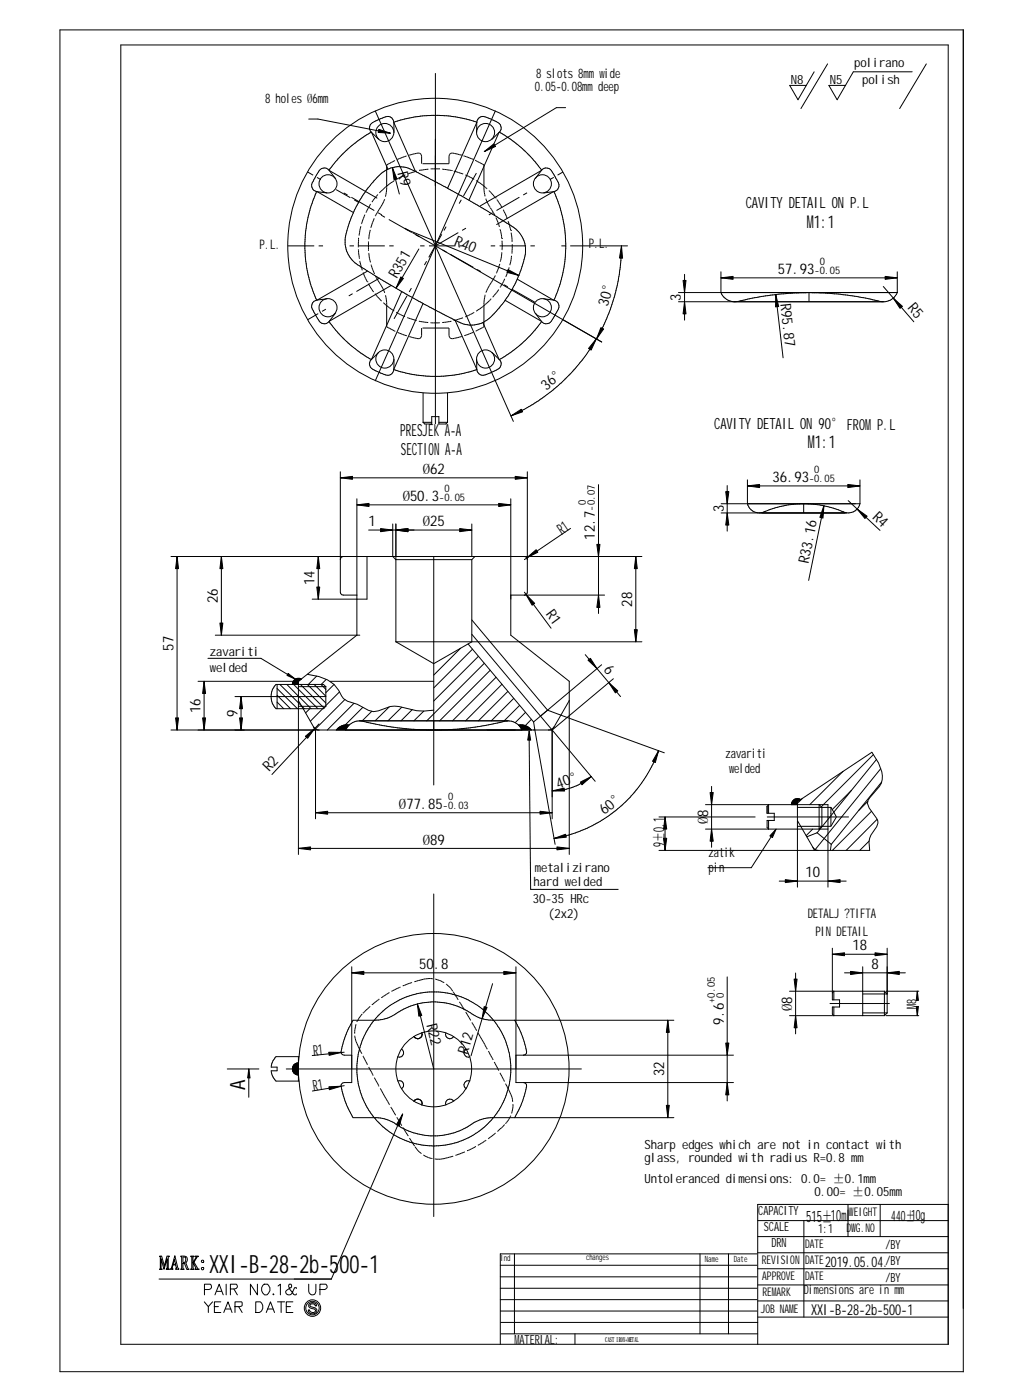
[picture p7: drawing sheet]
<svg xmlns="http://www.w3.org/2000/svg" width="235mm" height="322mm" viewBox="0 0 235 322" stroke-linecap="round" stroke-linejoin="round" font-family="sans-serif">
<g fill="none" stroke="#000" stroke-width=".23">
<path d="M13.8 6.9h208v309.1l-208-.1zM27.8 10.4h190.5v299.2h-190.5zM187.5 16.5l-3.8 6.5-1.9-3.3h3.8M190.5 14.7l-6.1 10.3M210 16.5h-13.5l-3.8 6.5-1.9-3.3h3.9M213.3 14.7l-6.2 10.3M71.1 27.4h2.1l16.7 3.3M75.8 39.3l11 6.3M85.5 30.5l1.7 1.6M85.5 30.4a30 30 0 0 0-6 4.4l-2.2 2.4-1.5 2M85.6 30.5l3.7 8.5M86.4 25.6l31.8 71.5"/>
<path d="M90.3 38.6l1.6 6.1M90.7 28.2a1.57 1.57 0 0 0-1-1.3 1.57 1.57 0 0 0-1.7 .3l-1.5 .6a1.57 1.57 0 0 0-1.3 1 1.57 1.57 0 0 0 .3 1.7M90.7 28.2v2.3M90.7 28.1a29.7 29.7 0 0 1 8.7-1.5l3.4 .1 2.1 .2 4.9 1.2M90.7 28.2l5 11.3M100.2 32v10.8M109.8 28.2a1.57 1.57 0 0 1 1-1.3 1.57 1.57 0 0 1 1.6 .3l1.5 .6a1.57 1.57 0 0 1 1.3 1 1.57 1.57 0 0 1-.3 1.7l-1.6 1.6M109.8 28.2l-.1 2.3M109.8 28.2l-6.8 15.2M114 25.6l-27.6 62.1M114.9 30.5l-7 15.6M115 30.4l2.7 1.8 2.6 2.1 2.3 2.3 2.1 2.6"/>
<path d="M124.6 39.3l-14 8.1M130.2 24.8h-2.1l-16.6 10.1M72.9 44.1l-1.5 4-.8 3.7a30.2 30.2 0 0 0 0 9.7l.8 3.7 1.5 3.9M73 44.1l8.3 4.8M77.2 41.1l-1.4-1.9a1.39 1.39 0 0 0-2.3 .1 9.8 9.8 0 0 0-1.7 3.6 1.44 1.44 0 0 0 1.1 1.2l2.4 .3M87.6 40.1a6.5 6.5 0 0 1 6.4-1.4l4.5 2.2 7.8 4.2 10 6.1a7.5 7.5 0 0 1 4.7 5.8 17 17 0 0 1-1.7 6.8 27.8 27.8 0 0 1-7.1 9.8 6.2 6.2 0 0 1-5.7 .9l-3.8-1.8-8.5-4.6-10.4-6.2a7.1 7.1 0 0 1-4.3-5.6 17.3 17.3 0 0 1 1.8-7.2 28.5 28.5 0 0 1 6.3-9zM93.5 52.8l26 10.6M96.4 57.3l-5.2 9.1M123.3 41.1l1.4-1.9a1.39 1.39 0 0 1 2.3 .1 9.8 9.8 0 0 1 1.7 3.6 1.44 1.44 0 0 1-1.2 1.2l-2.3 .3M127.4 44.1l-13.1 7.6M127.6 44.1l1.2 3.2 .7 2.4a29.8 29.8 0 0 1 0 13.8l-.7 2.5-1.2 3.1M134.2 56.6h10.3"/>
<path d="M143.1 56.6a42.9 42.9 0 0 1-3.4 16.6l-2.4 4.9M75.3 68.8l-2.4 .3a1.46 1.46 0 0 0-.8 2.4l.5 1a3 3 0 0 0 1.8 2 1.26 1.26 0 0 0 1.4-.5l1.4-1.8M75.8 74.1l2 2.6 2.3 2.3 3 2.3 2.4 1.5M84.6 62.4l-11.6 6.7M90.1 65.7l-14.3 8.3M92.5 67.1l-6.9 15.6M97.4 69.9l-6.7 15.1M104.8 73.7l5 11.3M111.2 74.3l3.7 8.4M116.3 69.2l8.3 4.8M119.1 64.3l8.3 4.8M124.7 74.1l-2.1 2.6-2.3 2.3-2.6 2.1-2.7 1.7"/>
<path d="M125.2 68.8l2.3 .3a1.59 1.59 0 0 1 .7 2.8l-.6 1a2.07 2.07 0 0 1-2 1.7l-.9-.6-1.4-1.8M137.3 78l-2.3 3.6-3.4 4.2-2.4 2.4-4.3 3.4a46.5 46.5 0 0 1-7.3 4.2M138.5 78.8l-8.9-5.2 9 5.2M156.2 67.4h50.4M157.6 63.2v10.5M166 62.6v4.8a3.5 3.5 0 0 0 2.8 2.1M166 64h40.6M178.6 67.8l1.7 14.6M184.2 67.4a75.6 75.6 0 0 0-15 2.1M185.9 67.4h-.4M186.7 67.4h.4M188.4 67.4l4.2 .3 3.7 .4 7.1 1.4"/>
<path d="M203.4 66l7 8.1M206.6 67.4l-.7 1-.6 .5-1.5 .6h-47.6M206.6 62.6v4.8M87.2 81.2l-1.7 1.6M90.6 85.1a30 30 0 0 0 8.6 1.6h2.1a29.3 29.3 0 0 0 8.5-1.6M90.7 82.7v2.4a1.57 1.57 0 0 1-1 1.3 1.57 1.57 0 0 1-1.7-.4l-1.5-.6a1.57 1.57 0 0 1-1.3-1 1.57 1.57 0 0 1 .3-1.6M97.4 97.3l.4 .3h1.6v-1.6h1.6v1.6h1.7l.3-.3M97.4 97.3h2M97.4 90.5v6.8M101 97.3h2M103 90.5v6.8M113.3 81.2l1.6 1.6a1.57 1.57 0 0 1 .3 1.6 1.57 1.57 0 0 1-1.3 1l-1.5 .6a1.59 1.59 0 0 1-1.6 .4 1.59 1.59 0 0 1-1-1.3l-.1-2.4"/>
<path d="M78.4 108.7v27.7l.3 .6 .3 .1h3.2M78.4 110.1h43M82.2 114.9v31.4l-13.5 10.6M82.2 116.3h35.4M117.6 114.9v31.4l13.5 10.6v39.9M121.4 108.7v27.7l-.3 .6-.4 .1M137.8 111.6v29.7M166 116h32M166 118.1h28.9M167.4 111.8v10.5M172.1 110.5v5.5a2.76 2.76 0 0 0 3.9 1.8M172.1 111.9h25.9"/>
<path d="M183.6 116.1l-4.1 .6-3.6 1.2M184.4 116l-.4 .1M185.7 116l.4 .1M186.5 116.1l4.1 .6 3.6 1.2M189.7 116.5l-3.5 17.2M195.3 115.3l7.3 6.9M198 116a2.76 2.76 0 0 1-3.9 1.8M198 110.5v5.5M39.4 128.2h108.4M40.8 128.2v39.9M51 128.2v18.1M73.3 128.2v9.8"/>
<path d="M79 128.2l-.6 .3v.4M84.5 128.2v9.8h-12.6M84.9 122.1h23.7M90.4 120.7v7.5l.7 .7h17.5M91.1 120.7v27.1M99.9 128.2v52.6M108.6 128.9v18.9l-8.7 5.1-8.8-5.1M108.6 120.7v7.5M109.3 128.2l-.7 .7M117.6 137.1h21.6M120.7 128.2l.6 .3 .1 .4M120.7 136.4l6.2 8.3"/>
<path d="M131.4 121.7l-10.7 7.2M146.4 128.2v19.6M45.6 156.9h23.1M47 156.9v11.2M47.9 151.6h12.2l7.9 4.8M49.6 146.3h33.2M63.8 157.6v5.6M63.8 158.6l4.7 4.6M64.4 157.6l5.7 5.6M66 157.6l5.6 5.6M67.6 157.6l5.6 5.6M68.7 156.9v39.9"/>
<path d="M68.7 158.1h6.3M68.8 156.9h-.1M69.2 157.6l5.4 5.5M69.4 156.4a1.39 1.39 0 0 0-2.1 1.2M70.7 157.6l4.3 4.3M70.8 155.3l2.6 .5a7 7 0 0 1 5.3 4.5l.4 .6 .9 .6 2.3 .7 2.5 1.4 1.2 .3 1.1-.2 2.8-1 .9-.1 1 .1 4.1 1 1.7 .1 2.3-.2M72.3 157.6l2.7 2.7M72.9 155.7l-1.9 1.9M73.9 157.6l1.1 1.2M75 158.1l-.5-.5h-11a4 4 0 0 0 0 5.6h11l.5-.5M75 158.1v4.6M75.1 156.5l-1.1 1.1"/>
<path d="M76 156.9h23.9M76.9 157.6l-1.9 1.9M78.1 159.4l-3.1 3.1M91.1 147.8h56.7M106 149.3l-6.1 6.2M107.8 148.3l15.1 18M108.6 142.8l17.5 20.8M108.6 146.1l28.4 33.8M108.8 149.5l-8.9 8.9M110.2 151.2l-10.3 10.2M111.5 152.8l-13.2 13.2M112.9 154.4l-11.7 11.6"/>
<path d="M114.2 156l-10 10M115.6 157.6l-8.4 8.4M116.9 159.2l-6.7 6.8M134.7 150.8l8.2 9.6M138.5 153.1l-14 11.8M141.2 156.3l-14.1 11.8M39.4 168.1h87.7M54.1 160.4h20.9M55.5 160.4v7.7M63.8 161.7l1.5 1.5M63.8 160.1l3.1 3.1M68.7 161.4l3.5 6.1"/>
<path d="M68.7 162.7h6.3M71.3 163.2l-.9 1M72.2 167.5l.4 .6v20.5M72.2 167.5a1.33 1.33 0 0 0 1.2 .6M73.4 166.7l-10.8 11.7M74.3 163.2l-2.8 2.9M79.4 161.1l-6.8 6.8M80.3 167h-1.2a3 3 0 0 0-1.7 1.1M81.5 162l-6.1 6.1M82.8 166h34.2M82.8 166l8.7 1.6 6.7 .5M82.8 166a3.6 3.6 0 0 0-3.2 2.1"/>
<path d="M83.5 162.9l-4 4M85.6 163.8l-2.2 2.2M89.6 162.8l-3.2 3.2M92.5 162.9l-3.2 3.1M94.9 163.4l-2.6 2.6M97.6 163.8l-2.3 2.2M117 166a3.6 3.6 0 0 1 3.2 2.1M117 166l-8.7 1.6-6.7 .5M118.3 160.9l-5.2 5.1M119.4 167h1.2a3 3 0 0 1 1.7 1.1M119.6 162.5l-3.5 3.5M121 164.1l-2.4 2.3"/>
<path d="M121.8 170.5l.4 34.3h20.1M122.3 165.7l-1.4 1.4M122.9 166.3l4.9 28.2M123.1 167.9l-.2 .2M126.1 163.6l-3.2 2.7M126.1 163.6l26.9 9.8M127.1 168.1v20.5M127.6 167.5l-.5 .6M127.6 167.5a1.33 1.33 0 0 1-1.3 .6M131.1 161.4l-3.5 6.1M136.1 178.8a14 14 0 0 1-9 3.3M151.6 172.9l-1.3 3.1-1 1.9-2.6 3.8-2.8 3.1-3.9 3.2a32.3 32.3 0 0 1-7.5 3.8l-4.9 1.3"/>
<path d="M194.1 177.7l-7.7 7.6M201.1 173.8l-12 12M201.8 174.9l-13.7 16.9M68.7 195.4h62.4M72.6 187.2h54.5M151.7 195.9h35.8M151.7 188.2h22.2M153.1 188.2v7.7M162.4 191h28.2v13.3M162.4 185.3h28.2v3.4M163.8 181.1v14M176.7 188.2h18.7"/>
<path d="M177 187.3v-2l-.4 .4v1.6h1.7v1.7h-1.7v1.6l.4 .4v-2M177.5 192.7l-4.5 7.1h-10M183.6 184.6l17.1-11.3 1.6 2.4a5.1 5.1 0 0 1 .2 5.4l-2.3 2.7-.4 .6-.1 .7 .4 1 2 2.9v.6l-.3 .8a5.4 5.4 0 0 0-1.6 5.5h-11.8a1.49 1.49 0 0 1-1.2-.8l-3.6-6.1zM183.6 190.3h5.7M183.6 186h7.7M183.6 189.1v15.2M184.4 184.1a1.4 1.4 0 0 0-2.2 1.2M184.7 183.9l-1.1 1.1M187.1 191l-1.5 1.5M188.1 191.8l-2.3 .9M188.1 191.8l3.3 2.7M188.6 185.3l.6 .7v4.3l-.6 .7z"/>
<path d="M191.3 186v1.9M191.3 186l.7 1.1M191.4 194.5l-.2 1.4M196 182l-4.4 4.5M199.8 184.6l-2.1 2.1M200.1 193.7l-2.1 2.2M200.7 186.8l-9.1 9.1M201.9 188.7l-7.1 7.2M203 180.1l-11.6 14.4M99.9 205.9v74.3M179.4 202.9h15.4M191.6 218.4v11.9h1.7v1.6h-1.7v1.7l.4 .3v-2"/>
<path d="M191.6 219.8h12.7M204.3 218.4v14.9M81 222.7v26.6h-1.8a.79 .79 0 0 0-.6 1.3 22.5 22.5 0 0 0 2.7 6.8h5.5a11 11 0 0 1 5.8 2.4 15.4 15.4 0 0 0 14.6 0l.4-.2a9.9 9.9 0 0 1 5.4-2.2h42.2M81 224.1h37.8M96.1 231.3l3.8 14.9M97.1 237.9a1.01 1.01 0 0 1-.5 1.2 1.01 1.01 0 0 1-1.3-.4M102.7 237.9a1.01 1.01 0 0 0 .5 1.2 1.01 1.01 0 0 0 1.3-.4M113.4 226.6l-4.9 16.5M118.5 235a18.7 18.7 0 0 1 2.7 7.6l-.3 .3-.4 .1M118.8 222.7v26.6h50.1M153.8 235v22.4M155.2 235h-41.8a9.4 9.4 0 0 1-5.8-2.2 15.2 15.2 0 0 0-15.7 .2 9 9 0 0 1-5.5 2h-5.1a18.7 18.7 0 0 0-2.7 7.6l.2 .3 .4 .1h1.8"/>
<path d="M167.4 225v28.6M181.8 233.9h21.8M181.8 228.3h21.8M183.2 224.1v14M191.1 231.1h13.7M191.6 228.7l.4-.4v2M194.4 224.1h14M198.6 233.3h5.7M198.6 222.7v11.2M203.6 228.3l.7 .6h-5.7M203.6 228.3v5.6M204 233.9h7.5"/>
<path d="M204 228.3h7.5M204.3 233.3l-.7 .6M211.2 228.3v1.6M211.2 232.3v1.6M52.3 246.2h7.3M57.3 246.2v6.5M65.9 246.2h68M68.7 243.4v5.6M68.7 244.8a1.4 1.4 0 0 0-1.4 1.4 1.4 1.4 0 0 0 1.4 1.4M68.8 243.4h-5.3l-.6 .9-.5 1.5h1.4v.8h-1.4l.3 1.1 .8 1.3h5.3M79.2 242.3l-7.3 .8M79.2 250l-7.3 1.3"/>
<path d="M91.6 248.9a1.01 1.01 0 0 1 1.2 .6 1.01 1.01 0 0 1-.4 1.3M92.4 241.6a.99 .99 0 0 1 .4 1.3 .99 .99 0 0 1-1.2 .5M92.7 256.6l-16.4 38h-39.7M95.3 253.6a1.01 1.01 0 0 1 1.3-.4 1.01 1.01 0 0 1 .5 1.3M104.5 253.6a1.01 1.01 0 0 0-1.3-.4 1.01 1.01 0 0 0-.5 1.3M107.4 241.6a.99 .99 0 0 0-.5 1.3 .99 .99 0 0 0 1.3 .5M108.2 248.9a1.01 1.01 0 0 0-1.3 .6 1.01 1.01 0 0 0 .5 1.3M118.8 243h50.1M120.5 249.3a.79 .79 0 0 1 .7 1.3 22.5 22.5 0 0 1-2.7 6.8M195.2 277.4v7.4M202.6 277.4v7.4M218.3 277.4h-43.8v32.2"/>
<path d="M36.7 289.3h.5l.6 2.3 .6-2.3h.6l-.3 .2v2.6l.3 .3h-.7l.2-.3v-2.2l-.7 2.4-.7-2.4v2.1l.2 .4h-.6l.2-.2v-2.8zM40.1 290.1l.3 1.1h-.6zM40.3 289.2l.6 2.6 .3 .5h-.8l.2-.2-.2-.8h-.6l-.2 .7 .2 .3h-.6l.3-.3zM41.6 289.3h.8a.83 .83 0 0 1 .7 .6 .83 .83 0 0 1-.3 .9l.4 1.2 .3 .4h-.5l-.5-1.5-.4 .1v1.2l.3 .2h-.8l.2-.2v-2.7zM42.1 289.5h.2a.67 .67 0 0 1 .5 .7 .67 .67 0 0 1-.6 .6zM43.9 289.3h.8l-.3 .3v1.2l.8-1.3-.3-.2h.8l-.3 .2-.7 1.2 .8 1.4 .3 .3h-.8l.1-.3-.7-1.3v1.4l.3 .2h-.8l.3-.2v-2.7zM46.4 292h.5v.3l-.4 .1zM47 299.8l1 1.1 .9-1.1M47.1 297h1a.67 .67 0 0 0 .6-.5 .67 .67 0 0 0-.3-.7h-1.3v2.4M49.5 298.2l1-2.4 .9 2.4M49.9 297.4h1.1M50.8 299.8h-1.4v2.5h1.4"/>
<path d="M52.1 295.8v2.4M53 296.9l1.4-.2 .3-.3-.2-.5-.1-.1h-1.4v2.4M53.8 296.9l.9 1.3M58.9 299.8h.8a1.31 1.31 0 0 1 .9 1.3 1.31 1.31 0 0 1-.9 1.2h-.8zM59.3 295.8v2.4l-1.6-2.4v2.4M60.5 296.1l.4-.3a1.09 1.09 0 0 1 1.2 .8 1.97 1.97 0 0 1-.6 1.6 1.25 1.25 0 0 1-1.1-1.9zM62.9 298l-.1 .1 .1 .1 .2-.1M63.9 299.8h1.6M64 296.2l.6-.4v2.4M64.7 299.8v2.5M67.4 299.8h-1.5v2.5h1.5M68.2 296.7v-.1h-.4l-.1 .3a1.46 1.46 0 0 1-1.4 1.3 .59 .59 0 0 1-.5-.4 .59 .59 0 0 1 .3-.7l.9-.5 .1-.3-.1-.5h-.4a1.04 1.04 0 0 0 .2 1.2l.8 1.1 .5 .1 .1-.2"/>
<path d="M71.1 295.8v1.6a.83 .83 0 0 0 .8 .8 .83 .83 0 0 0 .8-.8v-1.6M73.7 297h1.1a.66 .66 0 0 0 .5-.5 .66 .66 0 0 0-.3-.7h-1.3v2.4M115.2 291.4h59.1M115.2 294.1h59.1M115.2 296.7h59.1M115.2 299.3h59.1M118.4 288.8v18.4M161.2 288.8v18.4M167.7 288.8v18.4M174.3 288.8h-59.1v20.8M174.5 299.6h43.8M174.5 295.9h43.8"/>
<path d="M174.5 292.2h43.8M174.5 288.5h43.8M174.5 284.8h43.8M174.5 281.1h43.8M185.1 281.1v22.2M48 300.9v1.4M49.3 300.9h1M51.5 302.3l1-2.5 .9 2.5M51.9 301.5h1.3M54.1 300.9l1.5-.1 .2-.8-.2-.2h-1.5v2.5M54.9 300.9l.9 1.4M61.3 302.3l1-2.5 .9 2.5"/>
<path d="M61.6 301.5h1.2M65.9 300.9h1M71.3 300.2a1.01 1.01 0 0 1 1.6 .6h-.3a.57 .57 0 0 0-.7-.5 .57 .57 0 0 0-.5 .5l.6 .3a.8 .8 0 0 1 1 .8 .8 .8 0 0 1-1.1 .7l-.8-.4-.1-.5h.3a.64 .64 0 0 0 .6 .7 .64 .64 0 0 0 .7-.7l-.7-.3a.72 .72 0 0 1-.7-.4 .72 .72 0 0 1 .1-.8zM115.2 301.9h59.1M115.3 304.6h59.2M115.3 307.2h59.2M132.4 307.2v2.4M174.5 303.3h43.8"/>
<circle cx="88.6" cy="30.5" r="2.09"/>
<circle cx="111.8" cy="30.5" r="2.09"/>
<circle cx="75.5" cy="42.3" r="2.09"/>
<circle cx="100.2" cy="56.6" r="34"/>
<circle cx="124.9" cy="42.3" r="2.09"/>
<circle cx="75.5" cy="70.9" r="2.09"/>
<circle cx="124.9" cy="70.9" r="2.09"/>
<circle cx="88.6" cy="82.7" r="2.09"/>
<circle cx="111.8" cy="82.7" r="2.09"/>
<circle cx="99.8" cy="246.2" r="31.2"/>
<circle cx="99.9" cy="246.2" r="8.7"/>
<circle cx="99.9" cy="246.2" r="17.7"/>
<circle cx="46.6" cy="290.5" r=".28"/>
<circle cx="71.9" cy="301.3" r="1.9"/>
<circle cx="71.9" cy="301.3" r="1.56"/>
</g>
<g fill="#000" stroke="#000" stroke-width=".23">
<path d="M87.2 29.8l2.7 .9-2.8-.2z" fill-rule="evenodd"/>
<path d="M111.5 34.9l2.2-1.8 .4 .6z" fill-rule="evenodd"/>
<path d="M90.3 38.6l1.1 2.6-.7 .2z" fill-rule="evenodd"/>
<path d="M143.1 56.6l.2 2.9-.7-.1z" fill-rule="evenodd"/>
<path d="M92.3 63.8l.6 .3-1.7 2.3z" fill-rule="evenodd"/>
<path d="M117 62.1l2.5 1.3-2.8-.7z" fill-rule="evenodd"/>
<path d="M138.3 75.5l.7 .3-1.7 2.3z" fill-rule="evenodd"/>
<path d="M157.3 64.6h.6l-.3 2.8z" fill-rule="evenodd"/>
<path d="M157.6 69.5l.3 2.8h-.6z" fill-rule="evenodd"/>
<path d="M166 64l2.8-.3v.6z" fill-rule="evenodd"/>
<path d="M178.6 67.8l.7 2.8-.7 .1z" fill-rule="evenodd"/>
<path d="M203.8 63.7l2.8 .3-2.8 .3z" fill-rule="evenodd"/>
<path d="M205.7 68.7l2.1 1.9-.6 .4z" fill-rule="evenodd"/>
<path d="M117.6 95.8l2.4-1.5 .3 .6z" fill-rule="evenodd"/>
<path d="M137.3 78l-1.2 2.6-.6-.4z" fill-rule="evenodd"/>
<path d="M78.4 110.1l2.8-.4v.7z" fill-rule="evenodd"/>
<path d="M82.2 116.3l2.8-.4v.8z" fill-rule="evenodd"/>
<path d="M114.8 115.9l2.8 .4-2.8 .4z" fill-rule="evenodd"/>
<path d="M118.6 109.7l2.8 .4-2.8 .3z" fill-rule="evenodd"/>
<path d="M167.1 113.2h.7l-.4 2.8z" fill-rule="evenodd"/>
<path d="M172.1 111.9l2.8-.3v.7z" fill-rule="evenodd"/>
<path d="M189.7 116.5l-.2 2.8-.7-.1z" fill-rule="evenodd"/>
<path d="M195.2 111.6l2.8 .3-2.8 .4z" fill-rule="evenodd"/>
<path d="M197.4 117.2l2.2 1.7-.5 .5z" fill-rule="evenodd"/>
<path d="M40.8 128.2l.3 2.8h-.7z" fill-rule="evenodd"/>
<path d="M51 128.2l.3 2.8h-.7z" fill-rule="evenodd"/>
<path d="M73.3 128.2l.3 2.8h-.7z" fill-rule="evenodd"/>
<path d="M72.9 135.2h.7l-.3 2.8z" fill-rule="evenodd"/>
<path d="M87.6 121.7l2.8 .4-2.8 .4z" fill-rule="evenodd"/>
<path d="M91.1 122.1l2.8-.4v.8z" fill-rule="evenodd"/>
<path d="M91.1 122.1l2.8-.4v.8z" fill-rule="evenodd"/>
<path d="M105.8 121.7l2.8 .4-2.8 .4z" fill-rule="evenodd"/>
<path d="M121.1 136.9l2 2.1-.6 .4z" fill-rule="evenodd"/>
<path d="M121.3 128.5l2.1-1.9 .4 .6z" fill-rule="evenodd"/>
<path d="M137.4 125.4h.7l-.3 2.8z" fill-rule="evenodd"/>
<path d="M137.8 137.1l.3 2.8h-.7z" fill-rule="evenodd"/>
<path d="M146.4 128.2l.3 2.8h-.7z" fill-rule="evenodd"/>
<path d="M167.4 118.1l.4 2.8h-.7z" fill-rule="evenodd"/>
<path d="M47 156.9l.3 2.8h-.6z" fill-rule="evenodd"/>
<path d="M50.6 143.5h.7l-.3 2.8z" fill-rule="evenodd"/>
<path d="M66.3 155.1l1.7 1.3-1.9-.8z" fill-rule="evenodd"/>
<path d="M68 156.4l.5-.2 .9 .2-.7 .5v.7h-1.4l.1-.5z" fill-rule="evenodd"/>
<path d="M135.4 152l.5-.4 1.6 2.4z" fill-rule="evenodd"/>
<path d="M140.2 157.2l2 1.9-.5 .5z" fill-rule="evenodd"/>
<path d="M146 145h.7l-.3 2.8z" fill-rule="evenodd"/>
<path d="M40.4 165.3h.7l-.3 2.8z" fill-rule="evenodd"/>
<path d="M46.7 165.3h.6l-.3 2.8z" fill-rule="evenodd"/>
<path d="M55.5 160.4l.3 2.8h-.6z" fill-rule="evenodd"/>
<path d="M55.2 165.3h.6l-.3 2.8z" fill-rule="evenodd"/>
<path d="M70.3 169.6l2.2-1.8-1.7 2.2z" fill-rule="evenodd"/>
<path d="M77.8 167.7a3.2 3.2 0 0 1 2.5-.7l-.7 1.1h-2.2z" fill-rule="evenodd"/>
<path d="M121.8 168.3l.4 2.2h-.7z" fill-rule="evenodd"/>
<path d="M119.4 167a3.1 3.1 0 0 1 2.9 1.1h-2.1z" fill-rule="evenodd"/>
<path d="M151.6 172.9l-.7 2.7-.7-.3z" fill-rule="evenodd"/>
<path d="M68.7 195.4l2.8-.3v.6z" fill-rule="evenodd"/>
<path d="M72.6 187.2l2.8-.4v.7z" fill-rule="evenodd"/>
<path d="M124.3 186.8l2.8 .4-2.8 .3z" fill-rule="evenodd"/>
<path d="M128.2 195.1l2.9 .3-2.9 .3z" fill-rule="evenodd"/>
<path d="M127.1 182.1l2.8-.6 .1 .7z" fill-rule="evenodd"/>
<path d="M127.6 193.1l2.6-1 .2 .7z" fill-rule="evenodd"/>
<path d="M133.6 180.1l2.5-1.3-2.1 1.9z" fill-rule="evenodd"/>
<path d="M153.1 188.2l.4 2.8h-.7z" fill-rule="evenodd"/>
<path d="M152.8 193.1h.7l-.4 2.8z" fill-rule="evenodd"/>
<path d="M163.8 191l.4 2.7h-.7z" fill-rule="evenodd"/>
<path d="M163.5 182.5h.7l-.4 2.8z" fill-rule="evenodd"/>
<path d="M178.7 191l-.9 1.9-.6-.4z" fill-rule="evenodd"/>
<path d="M182.5 184.4a1.48 1.48 0 0 1 1.9-.3l-.8 .5v.7h-1.4z" fill-rule="evenodd"/>
<path d="M180.8 202.6l2.8 .3-2.8 .4z" fill-rule="evenodd"/>
<path d="M190.6 202.9l2.8-.3v.7z" fill-rule="evenodd"/>
<path d="M81 224.1l2.8-.4v.7z" fill-rule="evenodd"/>
<path d="M96.1 231.3l1 2.6-.7 .1z" fill-rule="evenodd"/>
<path d="M111.5 231.8l.6 .2-1.1 2.6z" fill-rule="evenodd"/>
<path d="M116 223.7l2.8 .4-2.8 .3z" fill-rule="evenodd"/>
<path d="M153.8 235l.3 2.8h-.7z" fill-rule="evenodd"/>
<path d="M182.8 225.5h.7l-.3 2.8z" fill-rule="evenodd"/>
<path d="M183.2 233.9l.3 2.8h-.7z" fill-rule="evenodd"/>
<path d="M191.6 219.8l2.8-.4v.7z" fill-rule="evenodd"/>
<path d="M195.8 223.7l2.8 .4-2.8 .3z" fill-rule="evenodd"/>
<path d="M201.5 219.4l2.8 .4-2.8 .3z" fill-rule="evenodd"/>
<path d="M204.3 224.1l2.8-.4v.7z" fill-rule="evenodd"/>
<path d="M210.9 231.8h.6l-.3 2.1z" fill-rule="evenodd"/>
<path d="M211.2 228.3l.3 2.1h-.6z" fill-rule="evenodd"/>
<path d="M57.3 246.2l.3 2.1h-.6z" fill-rule="evenodd"/>
<path d="M67.3 246.2h1.4v1.4a1.45 1.45 0 0 1-1.4-1.4z" fill-rule="evenodd"/>
<path d="M67.7 245.2l1-.4v1.4h-1.4z" fill-rule="evenodd"/>
<path d="M75.7 242.3l2.8 .1-2.7 .7z" fill-rule="evenodd"/>
<path d="M75.7 250.3l2.8-.1-2.7 .8z" fill-rule="evenodd"/>
<path d="M92.7 256.6l-.8 2.7-.6-.3z" fill-rule="evenodd"/>
<path d="M153.4 254.6h.7l-.3 2.8z" fill-rule="evenodd"/>
<path d="M167.4 249.3l.4 2.9h-.7z" fill-rule="evenodd"/>
<path d="M167.1 240.2h.7l-.4 2.8z" fill-rule="evenodd"/>
</g>
<path d="M100.2 56.6l29.4 17M100.2 97.6v-80.8M99.9 168.1v-2.1M187.5 195.9l15.3-18.9" fill="none" stroke="#000" stroke-width=".23" stroke-dasharray="103.6 12.2 4.1 12.2" stroke-linecap="butt"/>
<g fill="none" stroke="#000" stroke-width=".23" stroke-dasharray="6.1 1 1" stroke-linecap="butt">
<path d="M89.4 37.8l-.4 .2M89.7 37.6l-.3 .2M90.1 37.4l-.4 .2M90.5 37.2l-.4 .2M90.8 37l-.3 .2M90.9 36.9l-.1 .1M91.6 36.7h-.2M91.9 36.5l-.3 .2M92.3 36.4l-.4 .1M92.7 36.2l-.4 .2M93.1 36.1l-.4 .1M93.5 36l-.4 .1"/>
<path d="M93.6 35.9l-.1 .1M94.1 40l-.3 .1M94.3 35.7l-.2 .1M94.5 39.9l-.4 .1M94.7 35.6l-.4 .1M94.9 39.7l-.4 .2M95 35.5l-.3 .1M95.3 39.6l-.4 .1M95.5 35.4l-.5 .1M95.7 39.5l-.4 .1M95.8 35.3l-.3 .1M96 39.4l-.3 .1"/>
<path d="M96.3 35.2l-.5 .1M96.6 35.3l-.3-.1M96.9 39.2h-.4M96.9 35.5l-.3-.2M97.1 36l-.2-.5M97.1 37.7v-1.7M97.3 39.1l-.4 .1M97.7 39.1h-.4M98.1 39l-.4 .1M98.6 39h-.5M98.6 38.9v.1M99.4 38.9h-.3"/>
<path d="M99.8 38.9h-.4M100.2 38.9h-.4M100.6 38.9h-.4M101 38.9h-.4M101.3 38.9h-.3M101.9 39l-.1-.1M102.3 39h-.4M102.7 39.1l-.4-.1M103.1 39.1h-.4M103.4 37.7v-1.7M103.4 37.7h-6.3M103.5 35.5l-.1 .5"/>
<path d="M103.5 39.2l-.4-.1M103.8 35.3l-.3 .2M104 39.3l-.5-.1M104.2 35.2l-.4 .1M104.6 35.3l-.4-.1M104.8 39.5l-.3-.1M105 35.4l-.4-.1M105.2 39.6l-.4-.1M105.4 35.5l-.4-.1M105.6 39.7l-.4-.1M105.8 35.6l-.4-.1M106 39.9l-.4-.2"/>
<path d="M106.2 35.7l-.4-.1M106.4 40l-.4-.1M107 36l-.3-.1M107.4 36.1l-.4-.1M107.7 36.2l-.3-.1M108.1 36.4l-.4-.2M108.5 36.5l-.4-.1M108.9 36.7l-.4-.2M109.6 37l-.2-.1M110 37.2l-.4-.2M110.4 37.4l-.4-.2M110.7 37.6l-.3-.2"/>
<path d="M111.1 37.8l-.4-.2M111.4 38l-.3-.2M66.3 56.6h67.9M82.5 56v.4M82.5 56.4v.4M82.5 56.8v.2M82.5 57.4v.3M82.5 54.8v.3M82.5 55.1v.5M82.5 55.6v.4M82.5 57.7v.4M82.5 58.1l.1 .4"/>
<path d="M82.6 58.5l.1 .4M82.7 58.9v.4M82.7 53.9v.4M82.7 59.3l.1 .3M82.8 53.5l-.1 .4M82.8 53.1v.4M82.9 52.7l-.1 .4M83.1 52.1v.2M83.1 52.3l-.2 .4M83.3 51.5l-.1 .1M83.4 51.1l-.1 .4M83.5 50.7l-.1 .4"/>
<path d="M83.7 50.3l-.2 .4M83.8 49.9l-.1 .4M84 49.4v.1M84 49.5l-.2 .4M84.4 48.8l-.2 .2M84.5 48.4l-.1 .4M84.8 48l-.3 .4M84.8 55.6v.2M84.8 55.8v.4M84.8 56.2v.4M84.8 56.6v.5M84.8 57.1v.4"/>
<path d="M84.8 57.5v.3M84.9 54.9v.2M84.9 58.3l.1 .4M85 47.7l-.2 .3M85 54.5l-.1 .4M85 58.7v.5M85 54.1v.4M85 59.2l.1 .4M85.1 53.7l-.1 .4M85.1 59.6l.1 .4M85.2 47.3l-.2 .4M85.2 53.3l-.1 .4"/>
<path d="M85.2 60l.1 .4M85.3 52.9l-.1 .4M85.3 47l-.1 .3M85.4 52.4h-.1M85.5 52.1l-.1 .3M85.6 51.6l-.1 .5M85.8 51.3l-.2 .3M85.9 46.2l-.3 .4M85.9 50.9l-.1 .4M86.1 45.9l-.2 .3M86.1 50.4l-.2 .5M86.1 50.3v.1"/>
<path d="M86.4 45.6l-.3 .3M86.4 49.7v.1M86.7 45.2l-.3 .4M86.7 49.3l-.3 .4M86.9 49l-.2 .3M86.9 44.9l-.2 .3M87 44.8l-.1 .1M87.1 48.6l-.2 .4M87.3 48.2l-.2 .4M87.5 44.3l-.2 .1M87.5 47.9l.3-.4M87.5 47.9l-.2 .3"/>
<path d="M87.8 44l-.3 .3M87.8 47.5l.2-.4M88 47.1l.2-.3M88.1 43.7l-.3 .3M88.2 46.8l.1-.4M88.3 46.4l.2-.4M88.4 43.4l-.3 .3M88.5 46l.1-.2M88.7 43.2l-.3 .2M88.7 45.3l.1-.1M88.8 45.2l.1-.4M88.9 44.8v-.4"/>
<path d="M88.9 44.4l.1-.4M89 44v-.5M89 42.9l-.3 .3M89 43.1v-5.1M89 43.5v-.3M89.4 42.6l-.4 .3M89.7 42.4l-.3 .2M90 42.1l-.3 .3M90.4 41.9l-.4 .2M90.7 41.6l-.3 .3M90.8 41.6h-.1M91.4 41.2l-.2 .1"/>
<path d="M91.8 41l-.4 .2M92.2 40.8l-.4 .2M92.5 40.6l-.3 .2M92.9 40.5l-.4 .1M93.3 40.2v.1M93.3 40.3l-.4 .2M100.2 56.6l29.4-17M100.2 56.6l-29.4-17M106.6 40.1l-.2-.1M107.5 40.5l-.4-.2M107.9 40.6l-.4-.1M108.3 40.8l-.4-.2"/>
<path d="M108.7 41l-.4-.2M109 41.2l-.3-.2M109.2 41.3l-.2-.1M109.7 41.6h-.1M110.1 41.9l-.4-.3M110.4 42.1l-.3-.2M110.8 42.4l-.4-.3M111.1 42.6l-.3-.2M111.4 42.9l-.3-.3M111.4 43.1v-5.1M111.4 43.1v.4M111.4 43.5l.1 .5"/>
<path d="M111.5 44v.4M111.5 44.4l.1 .4M111.6 44.8l.1 .4M111.8 43.2l-.4-.3M111.8 45.7l.1 .3M111.9 46l.2 .4M112.1 43.4l-.3-.2M112.1 46.4l.2 .4M112.1 43.5v-.1M112.3 46.8l.2 .3M112.5 47.1l.2 .4M112.7 44l-.1-.1"/>
<path d="M112.7 47.5l.2 .3M113 44.3l-.3-.3M113.2 48.2l-.3-.3M113.2 44.6l-.2-.3M113.4 48.6l-.2-.4M113.5 44.9l-.3-.3M113.6 49l-.2-.4M113.8 45.2l-.3-.3M113.8 49.3l-.2-.3M114 49.6l-.2-.3M114.1 45.6l-.3-.4M114.3 50.4l-.1-.3"/>
<path d="M114.5 50.9l-.2-.5M114.6 46.2l-.2-.2M114.7 51.3l-.2-.4M114.8 46.6l-.2-.4M114.8 51.6l-.1-.3M114.9 52.1l-.1-.5M115 52.3l-.1-.2M115.1 46.9l-.3-.3M115.1 52.9v-.1M115.3 47.3l-.2-.4M115.3 60l.1-.4M115.3 53.3l-.2-.4"/>
<path d="M115.4 59.6v-.4M115.4 53.7l-.1-.4M115.4 59.2l.1-.5M115.4 54.1v-.4M115.5 47.7l-.2-.4M115.5 58.7v-.4M115.5 54.5l-.1-.4M115.5 58.3v-.2M115.5 54.9v-.4M115.6 47.8l-.1-.1M115.6 57.6v-.1M115.6 57.5v-.4"/>
<path d="M115.6 57.1l.1-.5M115.6 56.2v-.4M115.6 55.8v-.4M115.7 56.6l-.1-.4M115.9 48.4v-.1M116.1 48.8l-.2-.4M116.3 49.1l-.2-.3M116.5 49.5l-.2-.4M116.6 49.9l-.1-.4M116.8 50.3l-.2-.4M116.8 50.4v-.1M117.1 51.1l-.1-.2"/>
<path d="M117.2 51.5l-.1-.4M117.3 51.9l-.1-.4M117.4 52.3l-.1-.4M117.5 52.7l-.1-.4M117.6 53.1l-.1-.4M117.7 59.8v-.5M117.7 59.3l.1-.4M117.7 53.9v-.3M117.8 54.3l-.1-.4M117.9 58.4v-.3M117.9 54.8l-.1-.5M117.9 58.1v-.4"/>
<path d="M117.9 57.7v-.4M117.9 55.7v-.1M117.9 55.6v-.5M117.9 55.1v-.3M117.9 57.3v-.5M117.9 56.8v-.4M117.9 56.4v-.2M82.8 60.1v.1M82.8 60.2l.1 .4M82.9 60.6l.2 .4M83.1 61v.4M83.1 61.4l.2 .4"/>
<path d="M83.3 61.8l.1 .4M83.4 62.2v.1M83.6 62.8l.1 .2M83.7 63l.1 .4M83.8 63.4l.2 .3M84 63.7l.2 .4M84.2 64.1l.2 .4M84.4 64.5l.1 .4M84.8 65.3l.2 .3M85 65.6l.2 .4M85.2 66l.2 .3M85.4 66.3l.2 .4"/>
<path d="M85.4 60.9l.1 .3M85.5 61.2l.1 .4M85.6 66.7l.3 .3M85.6 61.6l.2 .4M85.8 62l.1 .4M85.9 67l.1 .3M85.9 62.4l.2 .4M86.1 62.8l.1 .3M86.3 67.6l.1 .1M86.4 67.7l.3 .3M86.4 63.6l.3 .4M86.7 68l.2 .4"/>
<path d="M86.7 64l.2 .3M86.9 64.3l.2 .4M86.9 68.4l.3 .3M87.1 64.7l.2 .3M87.2 68.7l.3 .2M87.3 65l.2 .4M87.3 64.1l-16.5 9.5M87.5 68.9l.3 .3M87.8 69.2l.1 .1M87.8 65.7l-.3-.3M88 66.1l-.2-.4M88.2 66.5l-.2-.4"/>
<path d="M88.3 69.7l.1 .1M88.3 66.9l-.1-.4M88.4 69.8l.3 .3M88.5 67.3l-.2-.4M88.6 67.5l-.1-.2M88.7 70.1l.3 .3M88.8 68.1l-.1-.1M88.9 68.5l-.1-.4M88.9 68.9v-.4M89 69.3l-.1-.4M89 70.4l.4 .2M89 70.1v5.2"/>
<path d="M89 75.3l.4 .2M89 70.1v-.4M89 69.7v-.4M89.4 70.6l.3 .3M89.4 75.5l.3 .1M89.7 70.9l.3 .2M89.7 75.6l.4 .2M90 71.1l.4 .3M90.1 75.8l.4 .2M90.4 71.4l.3 .2M90.5 76l.3 .2M90.7 71.6l.1 .1"/>
<path d="M90.7 73.4l19-33.5M90.8 76.2l.2 .1M91.2 71.9l.2 .1M91.4 72l.4 .2M91.5 76.5l.1 .1M91.6 76.6l.3 .1M91.8 72.2l.4 .2M91.9 76.7l.4 .2M92.2 72.4l.3 .2M92.3 76.9l.4 .1M92.5 72.6l.4 .2M92.7 77l.4 .2"/>
<path d="M92.9 72.8l.4 .1M93.1 77.2l.4 .1M93.5 77.3h.2M93.8 73.1l.3 .2M94.1 73.3l.4 .1M94.2 77.5h.1M94.3 77.5l.4 .1M94.5 73.4l.4 .1M94.7 77.6l.3 .2M94.9 73.5l.4 .1M95 77.8h.5M95.3 73.6l.4 .2"/>
<path d="M95.5 77.8l.3 .1M95.7 73.8h.2M95.8 77.9l.5 .1M96.3 78h.3M96.4 73.9l.1 .1M96.5 74l.4 .1M96.6 78l.3-.3M96.9 74.1h.4M96.9 77.7l.2-.4M97.1 75.6v1.7M97.3 74.1l.4 .1M97.7 74.2h.4"/>
<path d="M98.1 74.2l.5 .1M99.1 74.3l.3 .1M99.4 74.4h.4M99.8 74.4h.4M100.2 74.4h.4M100.6 74.4h.4M101 74.4l.3-.1M101.8 74.3h.1M101.9 74.3l.4-.1M102.3 74.2h.4M102.7 74.2l.4-.1M103.1 74.1h.4"/>
<path d="M103.4 75.6h-6.3M103.4 77.3l.1 .4M103.4 75.6v1.7M103.5 77.7l.3 .3M103.5 74.1l.4-.1M103.8 78h.4M104.2 78l.4-.1M104.4 73.8h.4M104.6 77.9l.4-.1M104.8 73.8l.4-.2M105 77.8h.4M105.2 73.6l.4-.1"/>
<path d="M105.4 77.8l.4-.2M105.6 73.5l.4-.1M105.8 77.6l.4-.1M106 73.4l.4-.1M106.2 77.5h.1M106.4 73.3l.2-.1M106.8 77.3h.2M107 77.3l.4-.1M107.1 73l.4-.2M107.4 77.2l.3-.2M107.5 72.8l.4-.2M107.7 77l.4-.1"/>
<path d="M107.9 72.6l.4-.2M108.1 76.9l.4-.2M108.3 72.4l.4-.2M108.5 76.7l.4-.1M108.7 72.2l.3-.2M108.9 76.6l.1-.1M109 72l.2-.1M109.5 76.3l.1-.1M109.6 71.7l.1-.1M109.6 76.2l.4-.2M109.7 71.6l.4-.2M110 76l.4-.2"/>
<path d="M110.1 71.4l.3-.3M110.4 75.8l.3-.2M110.4 71.1l.4-.2M110.7 75.6l.4-.1M110.8 70.9l.3-.3M111.1 75.5l.3-.2M111.1 70.6l.3-.2M111.4 70.4l.4-.3M111.4 70.1v5.2M111.4 69.7v.4M111.5 69.3l-.1 .4M111.5 68.9v.4"/>
<path d="M111.6 68.5l-.1 .4M111.7 67.9v.2M111.7 68.1l-.1 .4M111.8 70.1l.3-.3M111.9 67.3l-.1 .1M112.1 69.8l.3-.3M112.1 66.9l-.2 .4M112.3 66.5l-.2 .4M112.4 69.5l.3-.3M112.5 66.1l-.2 .4M112.7 69.2l.3-.3M112.7 65.7l-.2 .4"/>
<path d="M112.9 65.4l-.2 .3M112.9 65.4l.3-.4M113 68.9l.1-.1M113.2 65l.2-.3M113.4 64.7l.2-.4M113.4 68.4h.1M113.5 68.4l.3-.4M113.6 64.3l.2-.3M113.8 68l.3-.3M113.8 64l.2-.4M114 63.6v-.2M114.1 67.7l.2-.3"/>
<path d="M114.3 62.9v-.1M114.3 67.4l.3-.4M114.3 62.8l.2-.4M114.5 62.4l.2-.4M114.6 67l.2-.3M114.7 62l.1-.4M114.8 61.6l.1-.4M114.9 61.2l.2-.4M115.1 66.2l.2-.2M115.1 60.3l.2-.3M115.3 66l.2-.4M115.5 65.6l.2-.3"/>
<path d="M115.7 65.3l.2-.4M115.9 64.9l.2-.4M116.1 64.5l.1-.3M116.4 63.7h.1M116.5 63.7l.1-.3M116.6 63.4l.2-.4M116.8 63l.1-.4M116.9 62.6l.2-.4M117.1 62.2l.1-.4M117.2 61.8v-.2M117.3 61.1l.1-.1M117.4 61l.1-.4"/>
<path d="M117.5 60.6l.1-.4M117.6 60.2l.1-.4M123.1 69.6l-45.7-25.9M186.3 67.4v2.1M185 116v2.1M189.3 190.3h2M191.3 190.3v-2.4M191.3 190.3l1.3-2.1"/>
</g>
<g fill="none" stroke="#000" stroke-width=".23" stroke-dasharray="51.8 12.2" stroke-linecap="butt">
<path d="M187.5 195.9l-.3-.8M188.4 195.9h-.9M190.6 191v-2.3M192 187.1l.6 1.1M81.7 237.6v.3M81.7 237.9v.2M81.7 238.5v.3M81.7 237.1v.5M81.7 238.8l.1 .4M81.8 236.8l-.1 .3M81.8 239.2l.1 .4M81.9 236.3l-.1 .5"/>
<path d="M81.9 239.6l.1 .3M82 235.9v.1M82 236l-.1 .3M82 239.9l.2 .4M82.3 235.2l-.2 .2M82.5 234.9l-.2 .3M82.6 234.5l-.1 .4M82.9 234.2l-.3 .3M83.1 233.8l-.2 .4M83.4 233.5l-.3 .3M83.7 233.2l-.2 .2M84 232.9l-.3 .3"/>
<path d="M84.3 232.6l-.3 .3M84.6 232.4l-.3 .2M84.9 232.1l-.3 .3M85.2 231.8l-.3 .3M85.9 231.3l-.3 .1M86.2 231l-.3 .3M86.5 230.7l-.3 .3M86.9 230.4l-.4 .3M87.2 230.2l-.3 .2M87.3 230.1l-.1 .1M87.9 229.7l-.1 .1M88.3 229.5l-.4 .2"/>
<path d="M88.6 229.3l-.3 .2M89 229l-.4 .3M89.3 228.8l-.3 .2M89.7 228.6l-.4 .2M90.4 228.2l-.3 .1M90.8 228l-.4 .2M91.2 227.8l-.4 .2M91.6 227.6l-.4 .2M91.9 227.4l-.3 .2M92.2 227.3l-.3 .1M93.1 226.9l-.4 .2M93.5 226.8l-.4 .1"/>
<path d="M93.9 226.6l-.4 .2M94.3 226.5l-.4 .1M94.7 226.3l-.4 .2M94.9 226.3h-.2M95.5 226.1h-.1M95.9 226l-.4 .1M96.3 225.8l-.4 .2M96.7 225.7l-.4 .1M97.2 225.6l-.5 .1M97.5 225.5l-.3 .1M98 225.5h-.5M98.3 225.4l-.3 .1"/>
<path d="M98.8 225.4h-.5M99.1 225.4h-.3M99.6 225.4h-.5M99.7 225.4h-.1M100.4 225.5h-.2M100.8 225.7l-.4-.2M101.1 225.8l-.3-.1M101.5 225.9l-.4-.1M101.9 226.1l-.4-.2M102.2 226.3l-.3-.2M102.3 226.3h-.1M102.9 226.8l-.2-.2"/>
<path d="M103.2 227.1l-.3-.3M103.5 227.3l-.3-.2M103.8 227.6l-.3-.3M104 228l-.2-.4M104.2 228.3l-.2-.3M104.5 228.6l-.2-.2M104.7 229l-.2-.4M104.9 229.3l-.2-.3M105.2 229.7l-.3-.4M105.4 230.1l-.2-.4M105.5 230.3l-.1-.2M105.8 230.8l-.1-.1"/>
<path d="M106 231.1l-.2-.3M106.3 231.5l-.3-.4M106.5 231.8l-.2-.3M106.7 232.2l-.2-.4M106.9 232.6l-.2-.4M107.4 233.3l-.2-.2M107.6 233.6l-.2-.3M107.8 234l-.2-.4M108 234.3l-.2-.3M108.2 234.7l-.2-.4M108.4 235l-.2-.3M108.8 235.8l-.2-.3"/>
<path d="M109.1 236.2l-.3-.4M109.3 236.5l-.2-.3M109.5 236.9l-.2-.4M109.7 237.3l-.2-.4M109.8 237.4l-.1-.1M110.1 238l-.1-.1M110.3 238.3l-.2-.3M110.5 238.7l-.2-.4M110.7 239.1l-.2-.4M111 239.4l-.3-.3M111.2 239.8l-.2-.4M82.2 240.3l.1 .4"/>
<path d="M82.3 240.7l.2 .4M82.5 241.1l.2 .4M82.7 241.5l.2 .3M82.9 241.8l.2 .4M83.1 242.2l.2 .4M83.3 242.6v.1M83.6 243.2l.1 .1M83.7 243.3l.1 .4M83.8 243.7l.2 .4M84 244.1l.2 .4M84.2 244.5l.2 .3M84.4 244.8l.2 .4"/>
<path d="M84.6 245.2v.1M84.9 245.7l.1 .2M85 245.9l.2 .4M85.2 246.3l.2 .4M85.4 246.7l.2 .3M85.6 247l.2 .4M85.8 247.4l.1 .3M86.2 248.2l.2 .3M86.4 248.5l.2 .4M86.6 248.9l.2 .4M86.8 249.3l.2 .3M87 249.6l.2 .4"/>
<path d="M87.2 250v.2M87.5 250.6l.1 .1M87.6 250.7l.2 .4M87.8 251.1l.2 .4M88 251.5l.2 .3M88.2 251.8l.2 .4M88.4 252.2l.2 .4M88.6 252.6l.2 .3M88.8 252.9l.2 .4M89 253.3l.2 .3M89.2 253.6l.3 .4M89.5 254l.2 .4"/>
<path d="M89.7 254.4v.1M90 255l.1 .1M90.1 255.1l.2 .4M90.3 255.5l.2 .3M90.5 255.8l.2 .4M90.7 256.2l.2 .4M90.9 256.6l.2 .3M91.4 257.3l.2 .4M91.6 257.7l.2 .3M91.8 258l.2 .4M92 258.4l.2 .3M92.2 258.7l.2 .4"/>
<path d="M92.4 259.1l.1 .2M92.8 259.7l.1 .1M92.9 259.8l.2 .4M111.4 240.1l-.2-.3M111.6 240.5l-.2-.4M111.8 240.9l-.2-.4M112 241.2l-.2-.3M112.2 241.7v-.1M112.2 241.6l-.2-.4M112.6 242.3l-.2-.2M112.8 242.7l-.2-.4M113 243.1l-.2-.4"/>
<path d="M113.2 243.5l-.2-.4M113.4 243.8l-.2-.3M113.5 244.1l-.1-.3M114 245l-.2-.4M114.2 245.3l-.2-.3M114.4 245.7l-.2-.4M114.6 246.1l-.2-.4M114.8 246.5l-.2-.4M114.9 246.6l-.1-.1M115.1 260l.4-.3M115.1 247.2v-.1M115.4 247.6l-.3-.4"/>
<path d="M115.5 259.7l.3-.3M115.6 247.9l-.2-.3M115.7 248.3l-.1-.4M115.8 259.4l.3-.2M116 248.7l-.3-.4M116.1 259.2l.1-.2M116.1 249l-.1-.3M116.2 249.1l-.1-.1M116.4 258.8l.2-.3M116.5 249.8l-.1-.2M116.6 258.5l.3-.3M116.7 250.2l-.2-.4"/>
<path d="M116.9 258.2l.2-.3M116.9 250.6l-.2-.4M117.1 257.9l.2-.4M117.1 250.9l-.2-.3M117.3 251.3l-.2-.4M117.3 257.5l.2-.3M117.4 251.7l-.1-.4M117.5 257.2l.1-.3M117.6 252l-.2-.3M117.8 252.4l-.2-.4M117.8 256.4l.1-.4M117.9 256l.1-.4"/>
<path d="M117.9 252.8l-.1-.4M118 255.6l.1-.4M118 253.2l-.1-.4M118 253.8v-.2M118 253.6v-.4M118.1 255.2v-.4M118.1 254.8v-.4M118.1 254.4v-.1M93.1 260.2l.2 .3M93.3 260.5l.2 .4M93.5 260.9l.2 .3M93.7 261.2l.3 .4"/>
<path d="M94.3 262.1l.1 .2M94.4 262.3l.2 .4M94.6 262.7l.3 .3M94.9 263l.2 .4M95.1 263.4l.2 .3M95.3 263.7l.2 .3M95.5 264.1l.3 .3M95.8 264.4l.2 .3M96 264.7l.3 .3M96.3 265l.3 .3M96.6 265.3l.3 .3M96.9 265.6l.1 .1"/>
<path d="M97.5 266v.1M97.5 266.1l.4 .2M97.9 266.3l.4 .1M98.3 266.4l.3 .2M98.6 266.6l.4 .1M99 266.7l.4 .1M99.4 266.8h.2M100.1 266.9h.1M100.2 266.9l.4 .1M100.6 267h.4M101 267h.4M101.4 267l.4-.1"/>
<path d="M101.8 266.9h.4M102.2 266.9l.4-.2M102.6 266.7l.4-.1M103 266.6l.5-.1M103.5 266.5l.3-.1M103.8 266.4l.5-.1M104.3 266.3h.1M104.9 266.1h.2M105.1 266.1l.4-.2M105.5 265.9l.4-.1M105.9 265.8l.4-.2M106.3 265.6l.3-.1"/>
<path d="M106.6 265.5l.4-.2M107.5 265h.3M107.8 265l.4-.2M108.2 264.8l.4-.2M108.6 264.6l.4-.2M109 264.4l.3-.2M109.3 264.2l.3-.2M110 263.8h.1M110.1 263.8l.3-.2M110.4 263.6l.4-.3M110.8 263.3l.4-.2M111.2 263.1l.3-.2"/>
<path d="M111.5 262.9l.3-.2M111.8 262.7l.1-.1M112.4 262.3l.2-.1M112.6 262.2l.3-.3M112.9 261.9l.3-.3M113.2 261.6l.4-.2M113.6 261.4l.3-.3M113.9 261.1l.2-.2M114.5 260.6h.1M114.6 260.6l.3-.3M114.9 260.3l.2-.3"/>
</g>
<text font-size="5.8" x="48.1" y="293.2">XXI-B-28-2b-500-1</text>
<text font-size="4.8" x="56.5" y="251.1" transform="rotate(-90 56.5 251.1)">A</text>
<g font-size="4.1">
<text x="185.8" y="52.6">M1:1</text>
<text x="186" y="103.2">M1:1</text>
</g>
<g font-size="3.9">
<text x="92.2" y="100.4">PRESJEK A-A</text>
<text x="92.3" y="104.9">SECTION A-A</text>
</g>
<g font-size="3.6">
<text x="171.7" y="48">CAVITY DETAIL ON P.L</text>
<text x="164.4" y="98.7">CAVITY DETAIL ON 90° FROM P.L</text>
<text x="185.6" y="281.4">515±10ml</text>
</g>
<g font-size="3.5">
<text x="129.3" y="123.1" transform="rotate(-34 129.3 123.1)">R1</text>
<text x="153" y="195.1" transform="rotate(-90 153 195.1)">9±0.1</text>
<text x="72.3" y="251.3" transform="rotate(-10 72.3 251.3)">R1</text>
<text x="186.7" y="302.8">XXI-B-28-2b-500-1</text>
</g>
<g font-size="3.4">
<text x="91.5" y="39.8" transform="rotate(75 91.5 39.8)">R9</text>
<text x="104.4" y="56.4" transform="rotate(22 104.4 56.4)">R40</text>
<text x="91.4" y="64.3" transform="rotate(-60 91.4 64.3)">R351</text>
<text x="179.1" y="63.1">57.93</text>
<text x="140" y="70.8" transform="rotate(-75 140 70.8)">30°</text>
<text x="156.8" y="69.3" transform="rotate(-90 156.8 69.3)">3</text>
<text x="179.7" y="70" transform="rotate(84 179.7 70)">R95.87</text>
<text x="208.8" y="71" transform="rotate(49 208.8 71)">R5</text>
<text x="125.8" y="90.1" transform="rotate(-42 125.8 90.1)">36°</text>
<text x="97.4" y="109.2">Ø62</text>
<text x="177.9" y="111">36.93</text>
<text x="92.7" y="115.4">Ø50.3</text>
<text x="166.6" y="117.9" transform="rotate(-90 166.6 117.9)">3</text>
<text x="200.7" y="119.2" transform="rotate(43 200.7 119.2)">R4</text>
<text x="84.9" y="121.2">1</text>
<text x="97.4" y="121.2">Ø25</text>
<text x="136.9" y="124.3" transform="rotate(-90 136.9 124.3)">12.7</text>
<text x="186.1" y="129.9" transform="rotate(-78 186.1 129.9)">R33.16</text>
<text x="72.4" y="134.8" transform="rotate(-90 72.4 134.8)">14</text>
<text x="50.1" y="138.9" transform="rotate(-90 50.1 138.9)">26</text>
<text x="145.5" y="139.7" transform="rotate(-90 145.5 139.7)">28</text>
<text x="39.9" y="149.8" transform="rotate(-90 39.9 149.8)">57</text>
<text x="138.9" y="154.4" transform="rotate(50 138.9 154.4)">6</text>
<text x="46.1" y="164.2" transform="rotate(-90 46.1 164.2)">16</text>
<text x="54.7" y="165.1" transform="rotate(-90 54.7 165.1)">9</text>
<text x="62" y="177.8" transform="rotate(-47 62 177.8)">R2</text>
<text x="128.5" y="181.6" transform="rotate(-20 128.5 181.6)">40°</text>
<text x="91.9" y="186.3">Ø77.85</text>
<text x="139.2" y="187.8" transform="rotate(-40 139.2 187.8)">60°</text>
<text x="163" y="189.8" transform="rotate(-90 163 189.8)">Ø</text>
<text x="163" y="188.2" transform="rotate(-90 163 188.2)">8</text>
<text x="97.4" y="194.5">Ø89</text>
<text x="185.4" y="202">10</text>
<text x="196.3" y="218.9">18</text>
<text x="96.5" y="223.2">50</text>
<text x="99.9" y="223.2">.8</text>
<text x="200.6" y="223.2">8</text>
<text x="182.4" y="232.8" transform="rotate(-90 182.4 232.8)">Ø8</text>
<text x="98.2" y="236" transform="rotate(76 98.2 236)">R22</text>
<text x="166.6" y="236" transform="rotate(-90 166.6 236)">9.6</text>
<text x="72.2" y="243.1" transform="rotate(-6 72.2 243.1)">R1</text>
<text x="107.7" y="242.9" transform="rotate(-73 107.7 242.9)">R12</text>
<text x="152.9" y="247.8" transform="rotate(-90 152.9 247.8)">32</text>
<text x="189.9" y="291.8">2019.05.04.</text>
</g>
<g font-size="3.3">
<text x="125.6" y="141.5" transform="rotate(54 125.6 141.5)">R1</text>
<text x="205.2" y="281.2">440±10g</text>
</g>
<g font-size="3">
<text x="61" y="23.7">8 holes Ø6mm</text>
<text x="123.1" y="21.1">0.05-0.08mm deep</text>
<text x="123.4" y="18.1">8 slots 8mm wide</text>
<text x="59.8" y="57.3">P.L.</text>
<text x="135.6" y="57.2">P.L.</text>
<text x="167" y="174.5">zavariti</text>
<text x="167.9" y="178">welded</text>
<text x="163.2" y="197.4">zatik</text>
<text x="163.2" y="200.8">pin</text>
<text x="186" y="211.5">DETALJ ?TIFTA</text>
<text x="187.7" y="215.5">PIN DETAIL</text>
<text x="210.9" y="232.3" transform="rotate(-90 210.9 232.3)">M8</text>
</g>
<g font-size="2.9">
<text x="196.7" y="15.4">polirano</text>
<text x="182.1" y="19.2">N8</text>
<text x="191.1" y="19.2">N5</text>
<text x="198.5" y="19.2">polish</text>
<text x="48.3" y="154.9">welded</text>
<text x="48.3" y="151">zavariti</text>
<text x="122.9" y="203.9">hard welded</text>
<text x="123.1" y="200.8">metalizirano</text>
<text x="122.7" y="208">30-35 HRc</text>
<text x="126.2" y="211.3">(2x2)</text>
<text x="148.4" y="267.5">glass, rounded with radius R=0.8 mm</text>
<text x="148.4" y="264.5">Sharp edges which are not in contact with</text>
<text x="148.4" y="272.5">Untoleranced dimensions: 0.0= ±0.1mm</text>
<text x="187.5" y="275.5">0.00= ±0.05mm</text>
<text x="174.6" y="279.8">CAPACITY</text>
<text x="175.9" y="283.5">SCALE</text>
<text x="177.6" y="287.3">DRN</text>
<text x="188.4" y="284">1:1</text>
<text x="203.9" y="287.8">/BY</text>
<text x="203.9" y="291.5">/BY</text>
<text x="185.1" y="298">Dimensions are in mm</text>
<text x="203.9" y="295.2">/BY</text>
<text x="118.5" y="309.4">MATERIAL:</text>
</g>
<g font-size="2.8">
<text x="195.5" y="280">WEIGHT</text>
<text x="185.4" y="287.4">DATE</text>
<text x="194.9" y="283.7">D</text>
<text x="196" y="283.7">WG.NO</text>
<text x="175.4" y="291.2">REVISION</text>
<text x="185.4" y="291.1">DATE</text>
<text x="175.5" y="294.9">APPROVE</text>
<text x="175.6" y="298.6">REMARK</text>
<text x="185.4" y="294.8">DATE</text>
<text x="175.2" y="302.3">JOB NAME</text>
</g>
<g font-size="2.4">
<text x="187.5" y="63.1">-0.05</text>
<text x="188.7" y="61">0</text>
<text x="102.3" y="113.3">0</text>
<text x="186.3" y="111">-0.05</text>
<text x="187.5" y="109">0</text>
<text x="101.1" y="115.4">-0.05</text>
<text x="134.9" y="116.4" transform="rotate(-90 134.9 116.4)">0</text>
<text x="136.9" y="117.6" transform="rotate(-90 136.9 117.6)">-0.07</text>
<text x="103.2" y="184.2">0</text>
<text x="101.9" y="186.3">-0.03</text>
<text x="164.5" y="231" transform="rotate(-90 164.5 231)">+0.05</text>
<text x="166.6" y="229.8" transform="rotate(-90 166.6 229.8)">0</text>
</g>
<g font-size="2">
<text x="115.2" y="290.5">Ind</text>
<text x="162.3" y="290.7">Name</text>
<text x="169" y="290.7">Date</text>
</g>
<text font-size="1.9" x="135" y="290.2">changes</text>
<text font-size="1.6" x="139.4" y="309">CAST IRON+METAL</text>
</svg>
